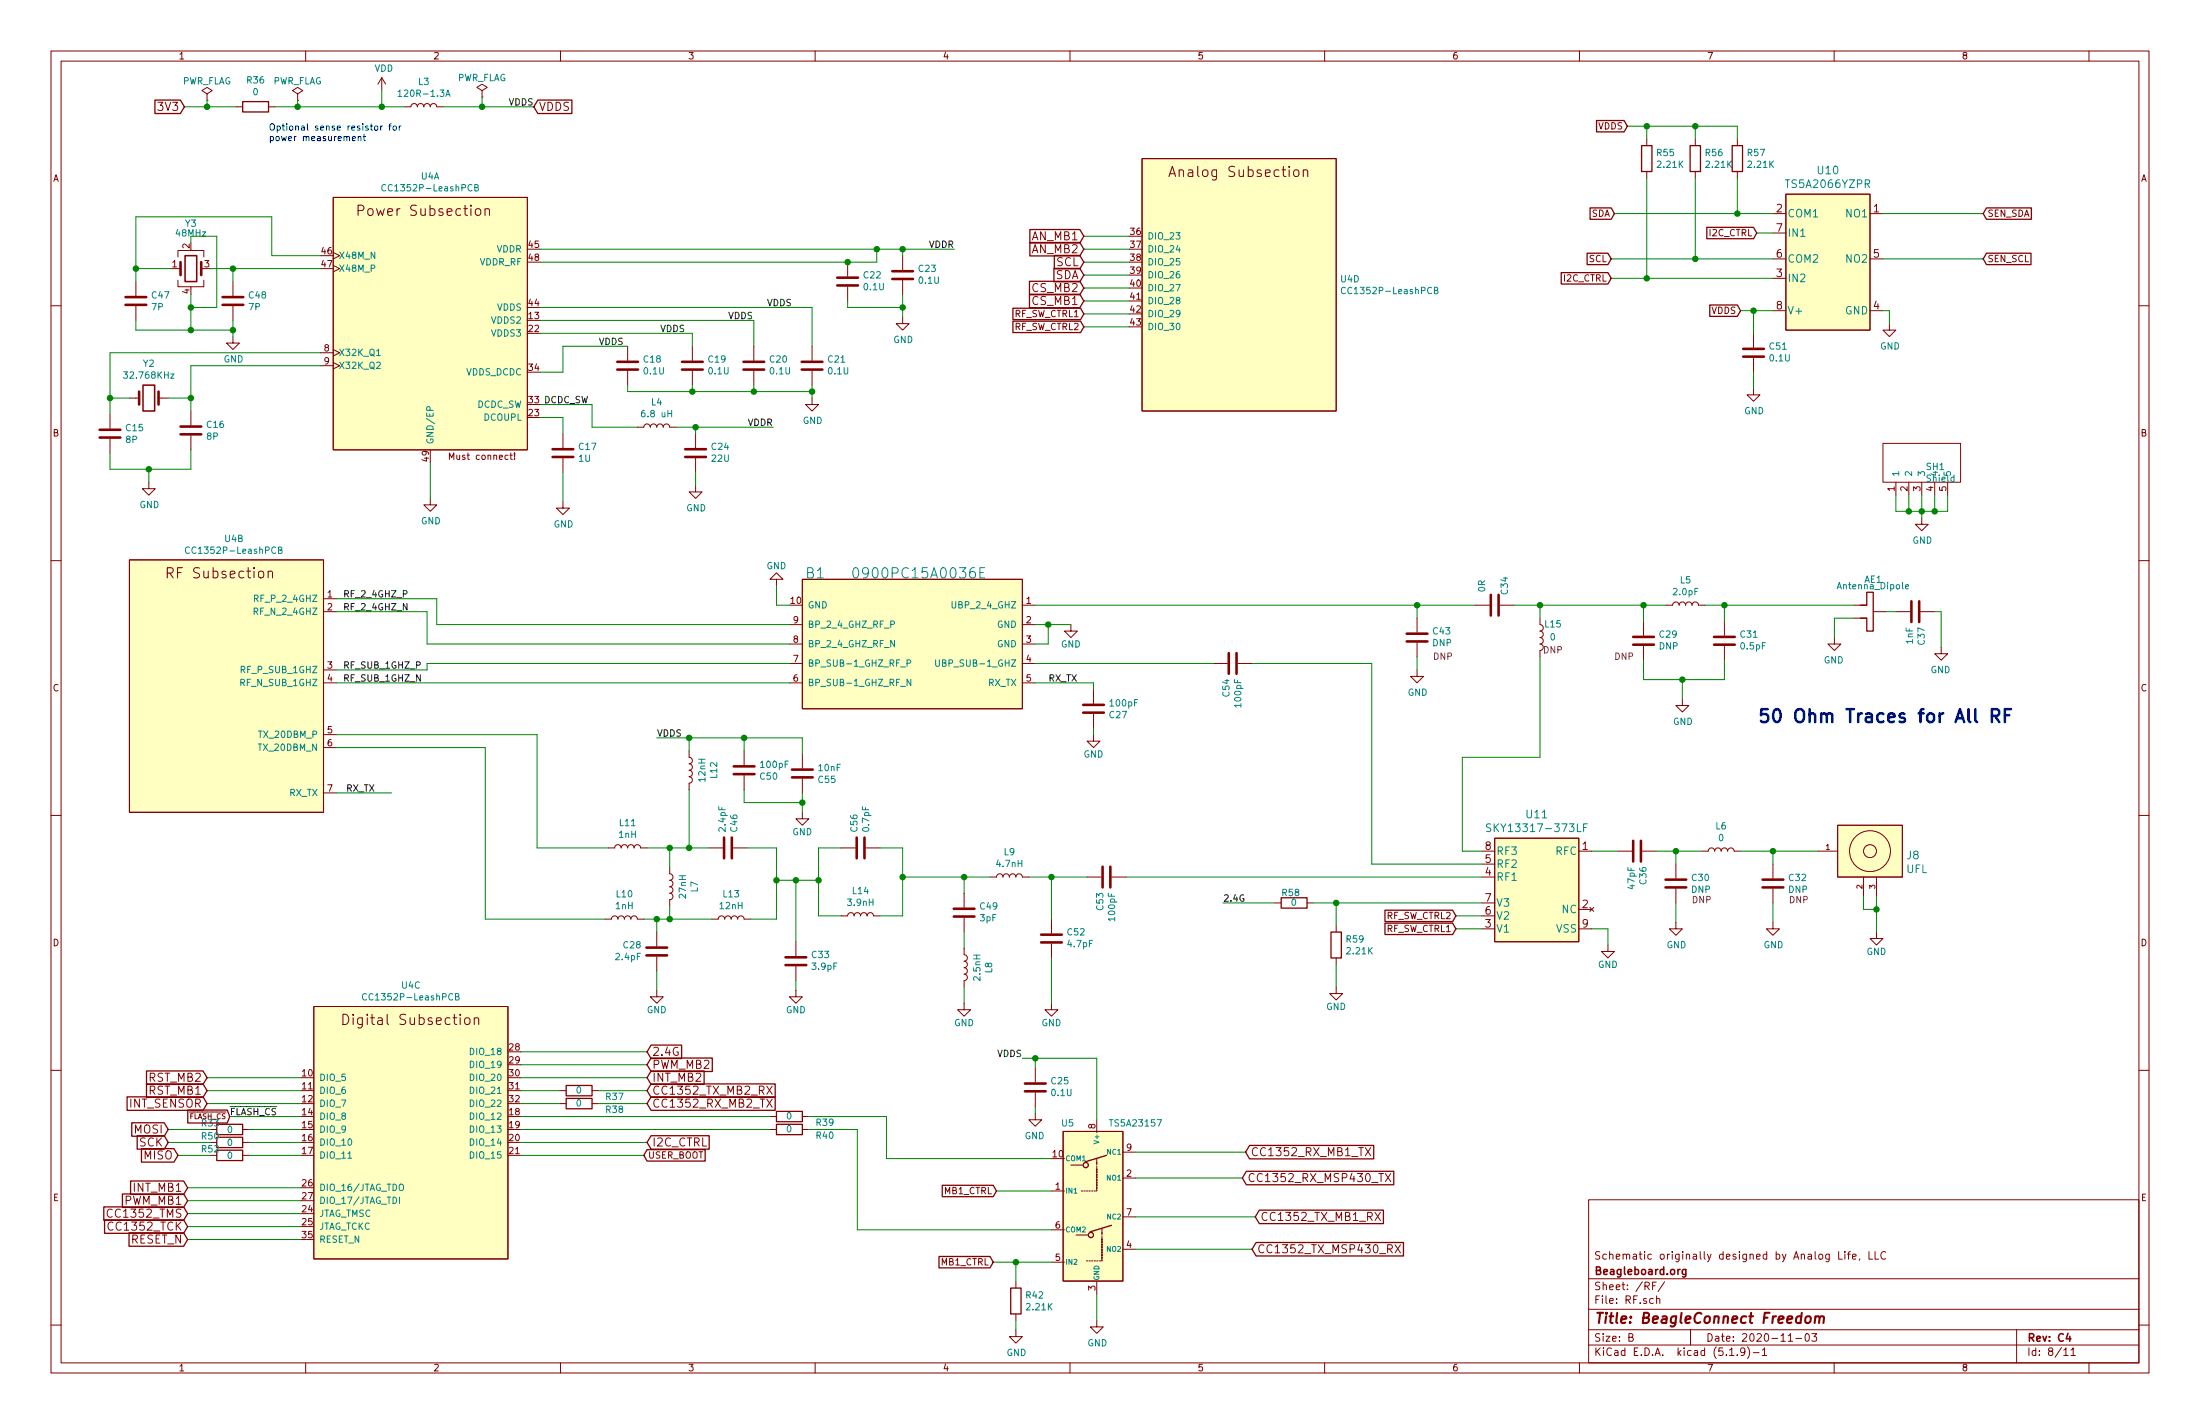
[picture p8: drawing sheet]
<svg xmlns="http://www.w3.org/2000/svg" width="432mm" height="279mm" viewBox="0 0 432 279" stroke-linecap="round" stroke-linejoin="round" font-family="sans-serif">
<g fill="none" stroke="#840000" stroke-width=".2">
<path d="M10 10h411.8v259.4h-411.8zM12 12h407.8v255.4h-407.8zM40.6 18.4l1.1-.6-1.1-.7-1 .7 1 .6v1.3M40.6 19.7h.1M58.4 18.4l1-.6-1-.7-1 .7 1 .6v1.3M58.4 19.7h.1M60 10v2M74.9 15.2l-.7 1.3M74.9 15.2v2.6M74.9 15.2l.8 1.3M94.6 17.8l1-.7-1-.6-1 .6 1 .7v1.3M94.6 19.1h.1"/>
<path d="M110 10v2M160 10v2M210 10v2M260 10v2M310 10v2M360 10v2M410 10v2M46.4 21h1.2M52.7 21h1.3M65.4 38.7h38.1v49.6h-38.1zM79.4 21l1.2-.1a.64 .64 0 0 1 .7-.6 .64 .64 0 0 1 .6 .7v-.1a.64 .64 0 0 1 .7-.6 .64 .64 0 0 1 .6 .7v-.1a.64 .64 0 0 1 .6-.6 .64 .64 0 0 1 .7 .7v-.1a.64 .64 0 0 1 .6-.6 .64 .64 0 0 1 .6 .7h1.3M224.2 31.1h38.1v49.5h-38.1z"/>
<path d="M229.4 34.6l.7-2 .7 2M229.6 34.1h1M254.1 33.4l.2-.1a.49 .49 0 0 1 .6 .4v.6a.54 .54 0 0 1-.5 .4 .54 .54 0 0 1-.5-.4v-.6zM255.8 33.5l.3-.2 .5 .1 .1 1.2M255.8 33.3v1.3M323.2 27.3v1.3M323.2 33.7v1.2M332.7 27.3v1.3M332.7 33.7v1.2M341 27.3v1.3M341 33.7v1.2M350.5 38.1h16.5v26.7h-16.5z"/>
<path d="M10 60h2M26.7 55.2v2.8M34.9 55v1.3h5.1v-1.3M34.9 50.4v-1.3h5.1v1.3M34.9 52.7h.5M39.5 52.7h.5M45.7 55.2v2.8M65.4 49.5l1.3 .7-1.3 .6M65.4 52.1l1.3 .6-1.3 .6M70.3 41.3h.7a.55 .55 0 0 0 .4-.5 .55 .55 0 0 0-.4-.5h-.7v2M95.2 41.1l.1-.1a.49 .49 0 0 1 .8 .2v1.1M95.2 40.9v1.4"/>
<path d="M166.4 51.4v2.8M166.4 56.3v2.8M177.2 50.2v2.8M177.2 55v2.8M348 41.9h2.5M348 54.6h2.5M348 50.8h2.5M348 45.7h2.5M367 41.9h2.6M367 50.8h2.6M419.8 60h2M25.4 78.1h1.9"/>
<path d="M26.7 60.1v2.8M31.1 78.1h1.9M45.7 66v1.3h1.3l-1.3 1.3-1.3-1.3h1.3M45.7 60.1v2.8M62.9 69.2h2.5M62.9 71.8h2.5M65.4 68.6l1.3 .6-1.3 .7M65.4 71.1l1.3 .7-1.3 .6M123.2 67.9v2.8M123.2 72.8v2.8M135.9 67.9v2.8M135.9 72.8v2.8"/>
<path d="M148 67.9v2.8M148 72.8v2.8M159.4 78.1v1.3h1.3l-1.3 1.2-1.3-1.2h1.3M159.4 67.9v2.8M159.4 72.8v2.8M177.2 62.2v1.3h1.2l-1.2 1.3-1.3-1.3h1.3M344.2 76.2v1.3h1.2l-1.2 1.2-1.3-1.2h1.3M344.2 65.4v2.8M344.2 70.2v2.8M348 61h2.5M367 61h2.6M370.8 63.5v1.3h1.3l-1.3 1.2-1.2-1.2h1.2"/>
<path d="M21.6 81.3v2.8M21.6 86.1v2.8M29.2 94.6v1.3h1.3l-1.3 1.3-1.3-1.3h1.3M37.5 80.6v2.8M37.5 85.5v2.8M84.5 97.8v1.3h1.2l-1.2 1.2-1.3-1.2h1.3M100.1 89.3h.5M100.3 88.9v1.1l.3 .1M101 90v.1M101 88.9v.8M110.5 98.4v1.3h1.3l-1.3 1.3-1.3-1.3h1.3M110.5 85.1v2.8"/>
<path d="M110.5 89.9v2.8M125.1 83.8h1.3a.64 .64 0 0 1 .6-.6 .64 .64 0 0 1 .6 .6 .64 .64 0 0 1 .7-.6 .64 .64 0 0 1 .6 .6 .64 .64 0 0 1 .7-.6 .64 .64 0 0 1 .6 .6 .64 .64 0 0 1 .6-.6 .64 .64 0 0 1 .6 .6h1.3M136.5 95.3v1.2h1.3l-1.3 1.3-1.2-1.3h1.2M136.5 85.1v2.8M136.5 89.9v2.8M369.6 87h15.2v7.6h-15.2zM372.1 94.6v2.6M374.6 94.6v2.6M377.2 94.6v2.6M379.7 94.6v2.6M382.3 94.6v2.6M10 110h2"/>
<path d="M25.4 109.9h38.1v49.5h-38.1zM52.6 112.2l.3-.1h.5l.1 1.3M52.6 112.1v1.3M63.5 117.5h2.5M152.4 113.7h1.3l-1.3-1.3-1.3 1.3h1.3v1.2M157.5 113.7h43.2v25.4h-43.2zM200.7 118.7h2.5M289.6 118.7h2.8M294.4 118.7h2.8M327 118.7h1.3a.64 .64 0 0 1 .7-.6 .64 .64 0 0 1 .6 .6 .64 .64 0 0 1 .6-.6 .64 .64 0 0 1 .6 .6 .64 .64 0 0 1 .7-.6 .64 .64 0 0 1 .6 .6 .64 .64 0 0 1 .7-.6 .64 .64 0 0 1 .6 .6h1.2M363.9 118.7h2.5M377.2 101.6v1.3h1.3l-1.3 1.2-1.3-1.2h1.3"/>
<path d="M419.8 110h2M63.5 134h2.5M63.5 120h2.5M63.5 131.4h2.5M154.9 122.6h2.6M154.9 126.4h2.6M154.9 130.2h2.6M154.9 134h2.6M200.7 122.6h2.5M200.7 126.4h2.5M200.7 130.2h2.5M200.7 134h2.5"/>
<path d="M210.2 122.6v1.2h1.3l-1.3 1.3-1.3-1.3h1.3M214.6 135.3v2.7M238.1 130.2h2.8M243 130.2h2.7M278.1 131.4v1.3h1.3l-1.3 1.3-1.2-1.3h1.2M278.1 121.3v2.8M278.1 126.1v2.8M302.3 121.3v1.3a.64 .64 0 0 1 .6 .6 .64 .64 0 0 1-.6 .6 .64 .64 0 0 1 .6 .7 .64 .64 0 0 1-.6 .6 .64 .64 0 0 1 .6 .7 .64 .64 0 0 1-.6 .6 .64 .64 0 0 1 .6 .6 .64 .64 0 0 1-.6 .6v1.3M322.6 121.9v2.8M322.6 126.7v2.8M330.2 137.2v1.2h1.3l-1.3 1.3-1.3-1.3h1.3M338.5 121.9v2.8"/>
<path d="M338.5 126.7v2.8M360 125.1v1.3h-1.2l1.2 1.2 1.3-1.2h-1.3M363.9 121.3h2.5M367.7 120h2.5M372.1 120h2.8M376.9 120h2.8M381 127v1.3h-1.3l1.3 1.2 1.3-1.2h-1.3M10 160h2M63.5 144.1h2.5M63.5 146.7h2.5M63.5 155.6h2.5M135.3 147.3v1.3a.64 .64 0 0 1 .6 .6 .64 .64 0 0 1-.6 .7 .64 .64 0 0 1 .6 .6 .64 .64 0 0 1-.6 .6 .64 .64 0 0 1 .6 .7 .64 .64 0 0 1-.6 .6 .64 .64 0 0 1 .6 .7 .64 .64 0 0 1-.6 .6v1.2"/>
<path d="M146 147.3v2.8M146 152.1v2.8M157.5 159.4v1.3h1.2l-1.2 1.2-1.3-1.2h1.3M157.5 148v2.7M157.5 152.8v2.8M214.6 144.1v1.3h1.3l-1.3 1.3-1.2-1.3h1.2M214.6 140.1v2.8M419.8 160h2M119.4 166.4l1.2-.1a.64 .64 0 0 1 .7-.6 .64 .64 0 0 1 .6 .7v-.1a.64 .64 0 0 1 .7-.6 .64 .64 0 0 1 .6 .7v-.1a.64 .64 0 0 1 .6-.6 .64 .64 0 0 1 .7 .7v-.1a.64 .64 0 0 1 .6-.6 .64 .64 0 0 1 .6 .7h1.3M131.4 170.2l.1 1.3a.64 .64 0 0 1 .6 .6 .64 .64 0 0 1-.7 .6h.1a.64 .64 0 0 1 .6 .7 .64 .64 0 0 1-.7 .6h.1a.64 .64 0 0 1 .6 .6 .64 .64 0 0 1-.7 .7h.1a.64 .64 0 0 1 .6 .6 .64 .64 0 0 1-.7 .6v1.3M139.1 166.4h2.8M143.9 166.4h2.8"/>
<path d="M165.1 179.7h1.3a.64 .64 0 0 1 .6-.6 .64 .64 0 0 1 .6 .6 .64 .64 0 0 1 .7-.6 .64 .64 0 0 1 .6 .6 .64 .64 0 0 1 .7-.6 .64 .64 0 0 1 .6 .6 .64 .64 0 0 1 .6-.6 .64 .64 0 0 1 .6 .6h1.3M165.1 166.4h2.8M169.9 166.4h2.8M189.2 175.3v2.8M194.3 172.1l1.3-.1a.64 .64 0 0 1 .6-.5 .64 .64 0 0 1 .6 .6v-.1a.64 .64 0 0 1 .7-.5 .64 .64 0 0 1 .6 .6v-.1a.64 .64 0 0 1 .7-.5 .64 .64 0 0 1 .6 .6v-.1a.64 .64 0 0 1 .6-.5 .64 .64 0 0 1 .7 .6h1.2M213.4 172.1h2.8M218.2 172.1h2.8M250.2 177.2h1.3M256.5 177.2h1.3M290.8 167h2.6M290.8 179.7h2.6M290.8 177.2h2.6"/>
<path d="M290.8 172.1h2.6M290.8 169.5h2.6M293.4 164.5h16.5v20.3h-16.5zM309.9 167h2.5M309.9 178.4h2.5M312 178.1l.8 .7M312.8 178.1l-.8 .7M317.5 167h2.8M322.3 167h2.8M328.9 169.5v2.8M328.9 174.4v2.8M334 167h1.3a.64 .64 0 0 1 .6-.6 .64 .64 0 0 1 .6 .6 .64 .64 0 0 1 .7-.6 .64 .64 0 0 1 .6 .6 .64 .64 0 0 1 .7-.6 .64 .64 0 0 1 .6 .6 .64 .64 0 0 1 .6-.6 .64 .64 0 0 1 .7 .6h1.2"/>
<path d="M348 169.5v2.8M348 174.4v2.8M356.9 167h3.8M360.7 161.9h12.7v10.2h-12.7zM365.8 172.1v3.8M368.3 172.1v3.8M61.6 197.5h38.1v49.5h-38.1zM67.3 199a1.01 1.01 0 0 1 1.2 1 1.01 1.01 0 0 1-1.2 1zM91.3 199.9l.3-.2a.53 .53 0 0 1 .7 .4v.5a.55 .55 0 0 1-.6 .4 .55 .55 0 0 1-.5-.4zM93.1 199.9l.1-.1a.49 .49 0 0 1 .8 .2v1M93.1 199.7v1.3M118.7 180.3h1.3a.64 .64 0 0 1 .7-.6 .64 .64 0 0 1 .6 .6 .64 .64 0 0 1 .6-.6 .64 .64 0 0 1 .7 .6 .64 .64 0 0 1 .6-.6 .64 .64 0 0 1 .6 .6 .64 .64 0 0 1 .7-.6 .64 .64 0 0 1 .6 .6h1.3"/>
<path d="M128.9 194.3v1.3h1.3l-1.3 1.3-1.3-1.3h1.3M128.9 182.9v2.8M128.9 187.7v2.8M139.7 180.3h1.3a.64 .64 0 0 1 .6-.6 .64 .64 0 0 1 .6 .6 .64 .64 0 0 1 .7-.6 .64 .64 0 0 1 .6 .6 .64 .64 0 0 1 .7-.6 .64 .64 0 0 1 .6 .6 .64 .64 0 0 1 .6-.6 .64 .64 0 0 1 .6 .6h1.3M156.2 194.3v1.3h1.3l-1.3 1.3-1.3-1.3h1.3M156.2 184.8v2.8M156.2 189.6v2.8M189.2 186.1l.1 1.2a.64 .64 0 0 1 .6 .7 .64 .64 0 0 1-.7 .6h.1a.64 .64 0 0 1 .6 .7 .64 .64 0 0 1-.7 .6h.1a.64 .64 0 0 1 .6 .6 .64 .64 0 0 1-.7 .6h.1a.64 .64 0 0 1 .6 .7 .64 .64 0 0 1-.7 .6v1.3M189.2 196.9v1.2h1.3l-1.3 1.3-1.2-1.3h1.2M189.2 180.1v2.8M206.4 196.9v1.2h1.2l-1.2 1.3-1.3-1.3h1.3M206.4 180.3v2.8"/>
<path d="M206.4 185.2v2.8M262.3 193.7v1.2h1.2l-1.2 1.3-1.3-1.3h1.3M262.3 181.6v1.3M262.3 188v1.2M290.8 182.2h2.6M309.9 182.2h2.5M315.6 185.4v1.3h1.3l-1.3 1.3-1.3-1.3h1.3M328.9 181v1.2h1.3l-1.3 1.3-1.2-1.3h1.2M348 181v1.2h1.2l-1.2 1.3-1.3-1.3h1.3M368.3 182.9v1.3h1.3l-1.3 1.2-1.3-1.2h1.3M10 210h2M109.9 216.5h1.2"/>
<path d="M109.9 214h1.2M116.2 216.5h1.3M116.2 214h1.3M150.5 215.6l1.1 1.6M150.5 213.1l1.1 1.6M151.1 219.1h1.3M151.6 215.6l-1.1 1.6M151.6 213.1l-1.1 1.6M157.5 219.1h1.2M203.2 218.4v1.3h-1.3l1.3 1.3 1.3-1.3h-1.3M203.2 209.6v2.7M203.2 214.4v2.8"/>
<path d="M215.3 219.7v2.6M419.8 210h2M22 237.4a.64 .64 0 0 0-.8 0 .64 .64 0 0 0-.2 .8 .6 .6 0 0 0 .3 .6 .6 .6 0 0 0 .7-.1M22.2 239.9a.64 .64 0 0 0-.8 0 .64 .64 0 0 0-.2 .8 .6 .6 0 0 0 .3 .6 .6 .6 0 0 0 .7-.1M47.6 221.6h1.3M47.6 224.2h1.3M47.6 226.7h1.3M151.1 221.6h1.3M157.5 221.6h1.2M206.4 233.7h2.5M208.7 222h11.7v29.4h-11.7zM210.2 228.6h2.3"/>
<path d="M212.2 233.7h.3M212.7 233.7h.3M213.2 233.7h.3M213.7 233.7h.3M214.2 233.7h.3M214.8 233.7h.2M215.3 227.3v1.3M215.3 228.9v.2M215.3 229.4v.2M215.3 229.9v.2M215.3 230.4v.2M215.3 230.9v.2"/>
<path d="M215.3 231.4v.2M215.3 231.9v.3M215.3 232.4v.3M215.3 232.9v.3M215.3 233.4v.3M220.3 231.1h2.6M220.3 238.8h2.6M220.3 226.1h2.6M268 225.2l1 1.6M269 225.2l-1 1.6M269.9 237.9l1 1.6M270.9 237.9l-1 1.6"/>
<path d="M271.9 230.3l1.1 1.6M273 230.3l-1.1 1.6M311.8 235.4h108v32h-108zM10 260h2M199.4 251.5v1.2M199.4 257.8v1.3M206.4 247.7h2.5M206.4 241.3h2.5M211.2 242.3h2.3M213.2 247.4h.3M213.7 247.4h.3M214.2 247.4h.3"/>
<path d="M214.8 247.4h.2M215.3 259.1v1.3h1.2l-1.2 1.2-1.3-1.2h1.3M215.3 251.5v2.5M215.3 247.4h.2M215.8 247.4h.2M216.3 241v1.3M216.3 242.6v.2M216.3 243.1v.2M216.3 243.6v.2M216.3 244.1v.2M216.3 244.6v.3M216.3 245.1v.3"/>
<path d="M216.3 245.6v.3M216.3 246.1v.3M216.3 246.6v.3M216.3 247.1v.3M220.3 245.1h2.6M273.8 244.2l1.1 1.6M274.9 244.2l-1.1 1.6M311.8 256.9h108M311.8 250.9h108M324.4 252.3h.5M325.1 251.6h-.7v1.5M325.1 254.9l.2-.1h.4l.1 1"/>
<path d="M325.1 254.3v1.5M326.7 251.5l-1.3 1.9M360.9 245.6v1.5h.7M362.1 245.6v.1M362.1 246.1v1M362.6 246.1h.6M363.2 245.6l-.4 .2v1.3M363.6 246.6l.7-.2-.1-.2-.4-.1-.2 .2 .1 .7h.5M365 247l-.1 .3M366.8 245.6v1.5h.7M368 245.6v1.5h.7M370.1 245.7a.71 .71 0 0 0-1 .5 .71 .71 0 0 0 .7 .9l.3-.2"/>
<path d="M419.8 260h2M60 267.4v2M110 267.4v2M160 267.4v2M199.4 261v1.3h1.3l-1.3 1.2-1.3-1.2h1.3M210 267.4v2M260 267.4v2M310 267.4v2M311.8 263.9h108M311.8 260.9h108M319.7 262.4l.7-.1 .1-.2-.1-.4h-.7v1.5h.6l.2-.2 .1-.3-.4-.3M331.8 260.9v3"/>
<path d="M339.5 266h.8M341 265.8v.2M342.5 265.1l-.3 .3-.4-.1-.2-.2 .2-.6h.4l.3 .2-.1 .9-.3 .4h-.3M343 264.3a1.71 1.71 0 0 1 0 2.2M344.1 265.4h1.2M345.9 264.9l.4-.4v1.5M345.9 266h.9M351 263.2h.8M352.5 262.6h1.1M354.4 261.8l.4-.1a.94 .94 0 0 1 0 1.5 .82 .82 0 0 1-.4-1.4zM355.6 261.7h1l-.5 .6 .4 .1v.6l-.2 .2-.7-.2M360 267.4v2"/>
<path d="M395.8 260.9v6.5M405.1 264.9l.4-.4v1.5M405.1 266h.8M406.5 264.9l.4-.4v1.5M406.5 266h.8M410 267.4v2"/>
<circle cx="367" cy="167" r="4"/>
<circle cx="367" cy="167" r="1.27"/>
</g>
<path d="M36.3 50.2h2.3v5h-2.3zM28.1 75.6h2.3v5h-2.3zM330.9 249.1l-.1 1.3-.2 .2-.3-.1M330.9 249.1h-.4l-.3 .3 .1 .5 .2 .2 .4-.1M405.9 261.6l-.4 1.1h1M406.2 262.2v1" fill="none" stroke="#840000" stroke-width=".3"/>
<path d="M354.5 258.4l.1-.1a.53 .53 0 0 1 .8 .3l-.2 .8a.51 .51 0 0 1-.5 .2 .51 .51 0 0 1-.4-.4zM356.3 258.4l.3-.1h.5l-.1 1.3M356.3 258.3l-.1 1.3M357.1 258.5a.47 .47 0 0 1 .5-.2 .47 .47 0 0 1 .4 .2l-.1 1.1" fill="none" stroke="#840000" stroke-width=".41"/>
<g fill="#ffffc2" stroke="#ffffc2" stroke-width=".2">
<path d="M65.4 38.7h38.1v49.6h-38.1z"/>
<path d="M208.7 222h11.7v29.4h-11.7z"/>
<path d="M157.5 113.7h43.2v25.4h-43.2z"/>
<path d="M25.4 109.9h38.1v49.5h-38.1z"/>
<path d="M61.6 197.5h38.1v49.5h-38.1z"/>
<path d="M224.2 31.1h38.1v49.5h-38.1z"/>
<path d="M360.7 161.9h12.7v10.2h-12.7z"/>
<path d="M293.4 164.5h16.5v20.3h-16.5z"/>
<path d="M350.5 38.1h16.5v26.7h-16.5z"/>
</g>
<g fill="none" stroke="#008484" stroke-width=".2">
<path d="M78.1 18l.4-.3v1.2M78.1 18.9h.7M87.5 18.9l.4-1.2 .4 1.2M87.6 18.6h.6M75.7 36.3a.56 .56 0 0 0-.7 .1 .56 .56 0 0 0 0 .8l.3 .3 .4-.2M93.2 36.8h.5l.1-.5-.6-.1v1.3h.5l.2-.5-.3-.2M264.1 56.5a.56 .56 0 0 0-.8 .1 .56 .56 0 0 0 0 .7l.4 .3 .4-.1M281.5 57l.6-.1v-.4l-.6-.1v1.2h.5l.2-.4-.3-.2M33.5 73.4h.7l-.7 .8h.7M73.9 71.2l.5-.2 .3 .4-.8 .9h.8M73.9 69.8h.8M84.4 80.5l-.1-.7h-.4l-.2 .7h1.3"/>
<path d="M37.2 107.4a.56 .56 0 0 0-.8 .1 .56 .56 0 0 0 0 .8l.4 .3 .4-.1M54.7 107.9h.5l.1-.5-.6-.1v1.3h.4l.3-.4-.3-.3M167.6 111.6a.48 .48 0 0 1 .5-.2 .48 .48 0 0 1 .3 .4 1.04 1.04 0 0 1-.5 1.6l-.3-.2a1.81 1.81 0 0 1 0-1.6zM192.3 112.3h.7M193.3 111.4h-1v2h1M374 115.1l.6-.1-.1-.2-.3-.1-.2 .2 .1 .6h.4M174.8 122.5h.6l.2-.2-.1-.3-.7-.2v1.3M178 130.1h.6l.2-.2-.1-.3-.7-.1v1.2M178.8 133.3v1.2l-.8-1.2v1.2M183.6 129.5v1l.3 .2h.4l.1-.2v-1M292.6 161.7l-.6-.1-.2 .2v.4l.7 .3 .1 .4-.3 .3-.6-.1M310.8 162.4h.5"/>
<path d="M311.6 161.6h-.8v1.6M71.9 195.1a.56 .56 0 0 0-.7 .1 .56 .56 0 0 0 0 .7l.4 .3 .3-.1M89.4 195.6l.5-.1 .1-.4-.6-.2v1.3h.5l.2-.4-.3-.2M68.3 227.3h.7M78.4 232.5l.2-.2a.47 .47 0 0 1 .6 .5l-.1 .6-.2 .2h-.4a1 1 0 0 1-.1-1.1zM78.4 234.9v1.2"/>
</g>
<g fill="none" stroke="#840000" stroke-width=".25">
<path d="M30.4 19.6h5l.8 1.4-.8 1.3h-5zM47.6 19.9h5.1v2.1h-5.1zM105.6 19.6h6.6v2.7h-6.6l-.8-1.3zM313.4 23.6h5.4l.6 1.2-.6 1.1h-5.4zM322.2 28.6h2v5.1h-2zM331.7 28.6h2.1v5.1h-2.1zM340 28.6h2v5.1h-2zM202.1 57.7h9.8l.8 1.4-.8 1.3h-9.8zM202.1 55.2h9.8l.8 1.3-.8 1.3h-9.8zM202.1 47.6h9.8l.8 1.3-.8 1.3h-9.8zM202.1 45h9.8l.8 1.4-.8 1.3h-9.8zM206.9 52.7h5l.8 1.3-.8 1.3h-5z"/>
<path d="M206.9 50.1h5l.8 1.3-.8 1.4h-5zM306.4 53.5h9.2l.6 1.1-.6 1.1h-9.2zM311.5 49.7h4.1l.6 1.1-.6 1.1h-4.1zM312.1 40.8h4.1l.7 1.1-.7 1.1h-4.1zM335 44.6h9.2l.6 1.1-.6 1.1h-9.2zM335.6 59.8h5.4l.6 1.2-.6 1.1h-5.4zM389.9 49.7h8.7v2.2h-8.7l-.6-1.1zM389.9 40.8h8.8v2.2h-8.8l-.6-1.1zM198.8 60.5h13.3l.6 1.1-.6 1.1h-13.3zM198.8 63h13.3l.6 1.1-.6 1.2h-13.3zM365.1 118.7h1.3v-2.5h1.3v7.6h-1.3v-2.5h-1.3M251.5 176.1h5v2.1h-5z"/>
<path d="M271.8 178.6h13.3l.6 1.1-.6 1.1h-13.3zM261.2 182.9h2.1v5.1h-2.1zM271.8 181.1h13.3l.6 1.1-.6 1.2h-13.3zM24.9 215.2h15l.7 1.3-.7 1.4h-15zM28.8 212.7h11.1l.7 1.3-.7 1.3h-11.1zM28.8 210.1h11.1l.7 1.4-.7 1.3h-11.1zM36.9 217.8h7.7l.5 1.3-.5 1.2h-7.7zM111.1 215.5h5.1v2.1h-5.1zM111.1 213h5.1v2h-5.1zM127.8 205.1h6v2.6h-6l-.8-1.3zM127.8 215.2h24.3v2.7h-24.3l-.8-1.4zM127.8 212.7h24.3v2.6h-24.3l-.8-1.3z"/>
<path d="M127.8 210.1h10.4v2.7h-10.4l-.8-1.3zM127.8 207.6h12v2.6h-12l-.8-1.3zM152.4 218.1h5.1v2h-5.1zM20.4 236.8h15.6l.8 1.3-.8 1.3h-15.6zM20.5 239.3h15.5l.8 1.4-.8 1.3h-15.5zM24 234.3h12l.8 1.3-.8 1.3h-12zM25.6 231.7h10.4l.8 1.3-.8 1.4h-10.4zM25.9 220.3h6.3l.8 1.3-.8 1.3h-6.3zM26.9 222.8h5.3l.8 1.4-.8 1.3h-5.3zM27.8 225.4h6.3l.8 1.3-.8 1.3h-6.3zM42.5 220.6h5.1v2h-5.1zM42.5 223.1h5.1v2.1h-5.1z"/>
<path d="M42.5 225.7h5.1v2h-5.1zM127 225.6h11.4v2.2h-11.4l-.6-1.1zM127.8 222.8h11.4v2.7h-11.4l-.8-1.3zM152.4 220.6h5.1v2h-5.1zM184.9 232.6h10l.7 1.1-.7 1.1h-10zM217.2 226.7l-4.2 1.3M244.6 229.8h29v2.7h-29l-.8-1.4zM245.3 224.7h24.3v2.7h-24.3l-.8-1.3zM247.2 237.4h24.3v2.7h-24.3l-.8-1.3zM25.3 241.9h10.7l.8 1.3-.8 1.3h-10.7zM184.3 246.5h10l.6 1.2-.6 1.1h-10zM198.4 252.7h2v5.1h-2z"/>
<path d="M218.2 240.4l-4.2 1.3M246.5 243.8h29v2.6h-29l-.8-1.3z"/>
<circle cx="213.1" cy="228.6" r=".51"/>
<circle cx="214.1" cy="242.3" r=".51"/>
</g>
<g fill="none" stroke="#840000" stroke-width=".51">
<path d="M24.6 59.8h4.1M24.6 58.3h4.1M35.4 51.4v2.6M39.5 51.4v2.6M43.7 59.8h4.1M43.7 58.3h4.1M164.3 54.5h4.1M164.3 56h4.1M175.1 53.2h4.1M175.1 54.7h4.1M27.3 76.8v2.6M31.1 76.8v2.6"/>
<path d="M121.2 71h4M121.2 72.5h4M133.9 71h4M133.9 72.5h4M145.9 71h4.1M145.9 72.5h4.1M157.4 71h4M157.4 72.5h4M342.1 68.5h4.1M342.1 70h4.1M19.6 85.9h4M19.6 84.3h4"/>
<path d="M35.4 85.2h4.1M35.4 83.7h4.1M108.5 88.1h4M108.5 89.7h4M134.5 88.1h4.1M134.5 89.7h4.1M292.6 116.7v4.1M294.1 116.7v4.1M375.2 118v4M376.7 118v4M212.6 139.8h4.1M212.6 138.3h4.1"/>
<path d="M241.2 128.1v4.1M242.7 128.1v4.1M276.1 124.3h4.1M276.1 125.9h4.1M320.5 125h4.1M320.5 126.5h4.1M336.4 125h4.1M336.4 126.5h4.1M144 151.9h4.1M144 150.4h4.1M155.4 152.5h4.1M155.4 151h4.1"/>
<path d="M142.1 164.3v4.1M143.6 164.3v4.1M168.1 164.3v4.1M169.7 164.3v4.1M187.2 178.3h4.1M187.2 179.8h4.1M216.4 170.1v4M217.9 170.1v4M320.5 165v4M322.1 165v4M326.9 174.1h4.1M326.9 172.6h4.1"/>
<path d="M345.9 174.1h4.1M345.9 172.6h4.1M126.9 185.9h4M126.9 187.5h4M154.2 187.8h4M154.2 189.4h4M204.3 183.4h4.1M204.3 184.9h4.1M201.2 212.6h4M201.2 214.1h4"/>
</g>
<g fill="none" stroke="#008400" stroke-width=".2">
<path d="M40.6 19.7v1.3M58.4 19.7v1.3M74.9 17.8v3.2M94.6 19.1v1.9M36.2 21h10.2M54 21h25.4M87 21h17.8M319.4 24.8h21.6v2.5M323.2 24.8v2.5M323.2 34.9v19.7M332.7 24.8v2.5M332.7 34.9v15.9"/>
<path d="M341 34.9v7M26.7 52.7h7M37.5 47.6v-1.2h5v13.9h-5M37.5 57.8v7M41.3 52.7h21.6M45.7 52.7v2.5M62.9 50.2h-9.6v-7.7h-26.6v12.7M106 48.9h81.3M166.4 59.1v1.2h10.8M172.1 48.9v2.5h-66.1M177.2 48.9v1.3M177.2 57.8v4.4"/>
<path d="M212.7 48.9h8.9M212.7 51.4h8.9M212.7 46.4h8.9M212.7 59.1h8.9M212.7 56.5h8.9M212.7 54h8.9M316.2 50.8h31.8M316.2 54.6h31.8M316.9 41.9h31.1M344.8 45.7h3.2M369.6 50.8h19.7M369.6 41.9h19.7"/>
<path d="M21.6 78.1h3.8M26.7 62.9v1.9h19M33 78.1h4.5M45.7 62.9v3.1M62.9 71.8h-25.4v8.8M62.9 69.2h-41.3v12.1M106 79.4h10.2v4.4h8.9M106 60.3h53.4v7.6M106 62.9h42v5M106 65.4h29.9v2.5M123.2 67.9h-12.7v5.1h-4.5M123.2 75.6v1.2h36.2"/>
<path d="M135.9 75.6v1.2M148 75.6v1.2M159.4 75.6v2.5M212.7 64.1h8.9M212.7 61.6h8.9M341.6 61h6.4M344.2 61v4.4M344.2 73v3.2M369.6 61h1.2v2.5M29.2 92.1v2.5M37.5 88.3v3.8h-15.9v-3.2M84.5 90.8v7"/>
<path d="M106 81.9h4.5v3.2M110.5 92.7v5.7M132.7 83.8h19.1M136.5 83.8v1.3M136.5 92.7v2.6M372.1 97.2v3.1h10.2v-3.1M374.6 97.2v3.1M377.2 97.2v4.4M379.7 97.2v3.1M66 117.5h19.7v5.1h69.2M152.4 114.9v3.8h2.5M203.2 118.7h86.4"/>
<path d="M278.1 118.7v2.6M297.2 118.7h29.8M302.3 118.7v2.6M322.6 118.7v3.2M334.6 118.7h29.3M338.5 118.7v3.2M66 134h88.9M66 120h17.8v6.4h71.1M154.9 130.2h-71.1v1.2h-17.8M203.2 134h11.4v1.3M203.2 130.2h34.9M203.2 122.6h7"/>
<path d="M205.7 122.6v3.8h-2.5M245.7 130.2h23.5v39.3h21.6M278.1 128.9v2.5M302.3 128.9v19.7h-15.3v18.4h3.8M322.6 129.5v3.9h15.9v-3.9M330.2 133.4v3.8M363.9 121.3h-3.9v3.8M370.2 120h1.9M379.7 120h1.3v7M66 155.6h10.8M66 146.7h29.2v33.6h23.5M66 144.1h39.4v22.3h14"/>
<path d="M128.9 144.8h28.6v3.2M135.3 144.8v2.5M135.3 154.9v11.5M146 154.9v2.6h11.5M146 144.8v2.5M157.5 155.6v3.8M214.6 142.9v1.2M127 166.4h12.1M131.4 166.4v3.8M131.4 177.8v2.5M146.7 166.4h5.7v13.9h-5.1M152.4 172.7h8.3"/>
<path d="M156.2 172.7v12.1M165.1 166.4h-4.4v13.3h4.4M172.7 166.4h4.5v13.3h-4.5M177.2 172.1h17.1M189.2 172.1v3.2M201.9 172.1h11.5M206.4 172.1v8.2M221 172.1h69.8M240 177.2h10.2M257.8 177.2h33M262.3 177.2v4.4M285.7 179.7h5.1"/>
<path d="M312.4 167h5.1M325.1 167h8.9M328.9 167v2.5M328.9 177.2v3.8M341.6 167h15.3M348 167v2.5M348 177.2v3.8M365.8 175.9v2.5h2.5M368.3 175.9v7M126.4 180.3h13.3M128.9 180.3v2.6M128.9 190.5v3.8"/>
<path d="M156.2 192.4v1.9M189.2 182.9v3.2M189.2 193.7v3.2M206.4 188v8.9M262.3 189.2v4.5M285.7 182.2h5.1M312.4 182.2h3.2v3.2M40.6 214h18.5M40.6 216.5h18.5M40.6 211.5h18.5M45.1 219.1h14M102.2 214h7.7"/>
<path d="M102.2 216.5h7.7M102.2 206.4h24.8M102.2 208.9h24.8M102.2 211.5h24.8M102.2 219.1h48.9M117.5 214h9.5M117.5 216.5h9.5M158.7 219.1h15.3v8.2h32.4M200.7 207.6h14.6v12.1M203.2 207.6v2M203.2 217.2v1.2M33 224.2h8.3"/>
<path d="M33 221.6h8.3M34.9 226.7h6.4M36.8 233h22.3M36.8 235.6h22.3M36.8 238.1h22.3M48.9 226.7h10.2M48.9 224.2h10.2M48.9 221.6h10.2M102.2 226.7h24.2M102.2 224.2h24.8M102.2 221.6h48.9M158.7 221.6h9.6v19.7h38.1"/>
<path d="M195.6 233.7h10.8M222.9 226.1h21.6M222.9 238.8h23.5M222.9 231.1h20.9M36.8 240.7h22.3M36.8 243.2h22.3M194.9 247.7h11.5M199.4 247.7v3.8M199.4 259.1v1.9M215.3 254v5.1M222.9 245.1h22.8"/>
</g>
<g fill="none" stroke="#0000c2" stroke-width=".2">
<path d="M69.2 27.2l.6-.1-.1-.3h-.4l-.1 .1v.7h.5M70.3 26.9l.5-.1v.8M70.3 26.8v.8M71.3 26.8h.5M71.5 26.3v1.1l.3 .2M73.6 24.8h.5v.7l-.3 .1-.3-.3zM74.7 24.7v.9M75.1 24.7l-.4 .2M76.3 24.7h.5M76.8 24.3l-.3 .2v1.1M77.3 24.8l.3-.1 .2 .2v.4l-.2 .3-.5-.3zM78.4 24.7v.9"/>
<path d="M78.7 24.7l-.3 .2"/>
</g>
<path d="M394.7 139.1h-1.2v2.6M391 140.5h.9a.68 .68 0 0 0 .5-.7 .68 .68 0 0 0-.5-.7h-.9v2.6M391.6 140.5l.8 1.2M393.5 140.3h.9" fill="none" stroke="#0000c2" stroke-width=".51"/>
<g fill="#008400" stroke="#008400" stroke-width=".25">
<circle cx="199.4" cy="247.7" r=".51"/>
<circle cx="45.7" cy="52.7" r=".51"/>
<circle cx="322.6" cy="118.7" r=".51"/>
<circle cx="37.5" cy="60.3" r=".51"/>
<circle cx="37.5" cy="78.1" r=".51"/>
<circle cx="368.3" cy="178.4" r=".51"/>
<circle cx="21.6" cy="78.1" r=".51"/>
<circle cx="29.2" cy="92.1" r=".51"/>
<circle cx="172.1" cy="48.9" r=".51"/>
<circle cx="379.7" cy="100.3" r=".51"/>
<circle cx="374.6" cy="100.3" r=".51"/>
<circle cx="377.2" cy="100.3" r=".51"/>
<circle cx="45.7" cy="64.8" r=".51"/>
<circle cx="37.5" cy="64.8" r=".51"/>
<circle cx="26.7" cy="52.7" r=".51"/>
<circle cx="338.5" cy="118.7" r=".51"/>
<circle cx="302.3" cy="118.7" r=".51"/>
<circle cx="40.6" cy="21" r=".51"/>
<circle cx="177.2" cy="172.1" r=".51"/>
<circle cx="156.2" cy="172.7" r=".51"/>
<circle cx="160.7" cy="172.7" r=".51"/>
<circle cx="152.4" cy="172.7" r=".51"/>
<circle cx="131.4" cy="180.3" r=".51"/>
<circle cx="131.4" cy="166.4" r=".51"/>
<circle cx="128.9" cy="180.3" r=".51"/>
<circle cx="348" cy="167" r=".51"/>
<circle cx="328.9" cy="167" r=".51"/>
<circle cx="344.2" cy="61" r=".51"/>
<circle cx="58.4" cy="21" r=".51"/>
<circle cx="323.2" cy="54.6" r=".51"/>
<circle cx="323.2" cy="24.8" r=".51"/>
<circle cx="94.6" cy="21" r=".51"/>
<circle cx="341" cy="41.9" r=".51"/>
<circle cx="332.7" cy="24.8" r=".51"/>
<circle cx="332.7" cy="50.8" r=".51"/>
<circle cx="136.5" cy="83.8" r=".51"/>
<circle cx="135.9" cy="76.8" r=".51"/>
<circle cx="135.3" cy="144.8" r=".51"/>
<circle cx="157.5" cy="157.5" r=".51"/>
<circle cx="330.2" cy="133.4" r=".51"/>
<circle cx="166.4" cy="51.4" r=".51"/>
<circle cx="74.9" cy="21" r=".51"/>
<circle cx="177.2" cy="60.3" r=".51"/>
<circle cx="135.3" cy="166.4" r=".51"/>
<circle cx="146.1" cy="144.8" r=".51"/>
<circle cx="278.1" cy="118.7" r=".51"/>
<circle cx="189.2" cy="172.1" r=".51"/>
<circle cx="206.4" cy="172.1" r=".51"/>
<circle cx="203.2" cy="207.6" r=".51"/>
<circle cx="177.2" cy="48.9" r=".51"/>
<circle cx="159.4" cy="76.8" r=".51"/>
<circle cx="262.3" cy="177.2" r=".51"/>
<circle cx="205.7" cy="122.6" r=".51"/>
<circle cx="148" cy="76.8" r=".51"/>
</g>
<text font-size="3.5" fill="#0000c2" x="344.8" y="141.8">50 Ohm Traces for All RF</text>
<g font-size="2.8" fill="#840000">
<text x="230.6" y="34.7">Analog Subsection</text>
<text x="71.1" y="42.4">Power Subsection</text>
<text x="33.4" y="113.5">RF Subsection</text>
<text x="68.5" y="201.1">Digital Subsection</text>
<text x="312.8" y="259.7">Title: BeagleConnect Freedom</text>
</g>
<g font-size="2.8" fill="#008484">
<text x="158.2" y="113.5">B1</text>
<text x="168.7" y="113.5">0900PC15A0036E</text>
</g>
<g font-size="2.2" fill="#840000">
<text x="31.3" y="21.7">3V3</text>
<text x="105.7" y="21.7">VDDS</text>
<text x="202.6" y="47.1">AN_MB1</text>
<text x="202.6" y="49.7">AN_MB2</text>
<text x="207.3" y="52.2">SCL</text>
<text x="202.7" y="59.8">CS_MB1</text>
<text x="202.7" y="57.3">CS_MB2</text>
<text x="207.1" y="54.8">SDA</text>
<text x="127.9" y="207.2">2.4G</text>
<text x="127.9" y="209.7">PWM_MB2</text>
<text x="29.3" y="214.8">RST_MB1</text>
<text x="29.3" y="212.2">RST_MB2</text>
<text x="127.9" y="214.8">CC1352_TX_MB2_RX</text>
<text x="127.9" y="212.2">INT_MB2</text>
<text x="25.5" y="217.3">INT_SENSOR</text>
<text x="127.9" y="217.3">CC1352_RX_MB2_TX</text>
<text x="26.4" y="222.4">MOSI</text>
<text x="27.4" y="224.9">SCK</text>
<text x="28.3" y="227.5">MISO</text>
<text x="127.9" y="224.9">I2C_CTRL</text>
<text x="245.4" y="226.8">CC1352_RX_MB1_TX</text>
<text x="26.4" y="233.8">INT_MB1</text>
<text x="244.8" y="231.9">CC1352_RX_MSP430_TX</text>
<text x="21.8" y="238.9">CC1352_TMS</text>
<text x="24.5" y="236.4">PWM_MB1</text>
<text x="247.3" y="239.5">CC1352_TX_MB1_RX</text>
<text x="21.9" y="241.5">CC1352_TCK</text>
<text x="25.6" y="244">RESET_N</text>
<text x="246.7" y="245.9">CC1352_TX_MSP430_RX</text>
</g>
<g font-size="2.1" fill="#008484">
<text x="356.8" y="34.2">U10</text>
<text x="350.9" y="36.9">TS5A2066YZPR</text>
<text x="350.8" y="42.6">COM1</text>
<text x="350.8" y="46.5">IN1</text>
<text x="362.5" y="42.6">NO1</text>
<text x="350.8" y="51.5">COM2</text>
<text x="362.5" y="51.5">NO2</text>
<text x="350.8" y="55.3">IN2</text>
<text x="350.8" y="61.7">V+</text>
<text x="362.1" y="61.7">GND</text>
<text x="299.7" y="160.6">U11</text>
<text x="293.1" y="163.2">SKY13317-373LF</text>
<text x="293.6" y="167.7">RF3</text>
<text x="305.3" y="167.7">RFC</text>
<text x="293.6" y="172.8">RF1</text>
<text x="293.6" y="170.3">RF2</text>
<text x="374.2" y="171.3">UFL</text>
<text x="374.3" y="168.6">J8</text>
<text x="293.6" y="177.9">V3</text>
<text x="306.6" y="179.2">NC</text>
<text x="293.6" y="183">V1</text>
<text x="293.6" y="180.4">V2</text>
<text x="305.5" y="183">VSS</text>
</g>
<g font-size="2.1" fill="#840000">
<text x="348.7" y="41.7">2</text>
<text x="367.7" y="41.7">1</text>
<text x="348.7" y="45.5">7</text>
<text x="348.7" y="50.5">6</text>
<text x="367.7" y="50.5">5</text>
<text x="348.7" y="54.4">3</text>
<text x="348.7" y="60.7">8</text>
<text x="367.7" y="60.7">4</text>
<text x="291.5" y="166.8">8</text>
<text x="310.6" y="166.8">1</text>
<text x="291.5" y="171.8">4</text>
<text x="291.5" y="169.3">5</text>
<text x="291.5" y="179.5">6</text>
<text x="291.5" y="176.9">7</text>
<text x="310.6" y="178.2">2</text>
<text x="291.5" y="182">3</text>
<text x="310.6" y="182">9</text>
<text x="312.8" y="250.1">Beagleboard.org</text>
<text x="312.8" y="247.1">Schematic originally designed by Analog Life, LLC</text>
<text x="312.8" y="255.8">File: RF.sch</text>
<text x="312.8" y="253.1">Sheet: /RF/</text>
<text x="312.8" y="263.2">Size: B</text>
<text x="334.8" y="263.2">Date: 2020-11-03</text>
<text x="397.8" y="263.2">Rev: C4</text>
<text x="312.8" y="266">KiCad E.D.A. kicad (5.1.9)-1</text>
<text x="397.8" y="266">Id: 8/11</text>
</g>
<g font-size="1.8" fill="#840000">
<text x="35" y="11.6">1</text>
<text x="85" y="11.6">2</text>
<text x="135" y="11.6">3</text>
<text x="185" y="11.6">4</text>
<text x="235" y="11.6">5</text>
<text x="285" y="11.6">6</text>
<text x="335" y="11.6">7</text>
<text x="385" y="11.6">8</text>
<text x="313.7" y="25.4">VDDS</text>
<text x="10.4" y="35.6">A</text>
<text x="420.2" y="35.6">A</text>
<text x="221.9" y="46.1">36</text>
<text x="312.3" y="42.5">SDA</text>
<text x="335.6" y="46.4">I2C_CTRL</text>
<text x="390" y="42.5">SEN_SDA</text>
<text x="33.8" y="52.5">1</text>
<text x="37.2" y="48.7" transform="rotate(-90 37.2 48.7)">2</text>
<text x="40.2" y="52.5">3</text>
<text x="63.2" y="49.9">46</text>
<text x="63.2" y="52.5">47</text>
<text x="103.8" y="48.6">45</text>
<text x="103.8" y="51.2">48</text>
<text x="221.9" y="48.6">37</text>
<text x="221.9" y="51.2">38</text>
<text x="221.9" y="53.7">39</text>
<text x="311.9" y="51.4">SCL</text>
<text x="390" y="51.4">SEN_SCL</text>
<text x="37.2" y="57.6" transform="rotate(-90 37.2 57.6)">4</text>
<text x="221.9" y="56.3">40</text>
<text x="221.9" y="58.8">41</text>
<text x="307" y="55.2">I2C_CTRL</text>
<text x="103.8" y="62.6">13</text>
<text x="103.8" y="65.2">22</text>
<text x="103.8" y="60.1">44</text>
<text x="199.1" y="62.2">RF_SW_CTRL1</text>
<text x="199.1" y="64.8">RF_SW_CTRL2</text>
<text x="221.9" y="61.3">42</text>
<text x="221.9" y="63.9">43</text>
<text x="335.9" y="61.6">VDDS</text>
<text x="63.7" y="69">8</text>
<text x="63.7" y="71.5">9</text>
<text x="103.8" y="72.8">34</text>
<text x="103.8" y="81.7">23</text>
<text x="10.4" y="85.6">B</text>
<text x="420.2" y="85.6">B</text>
<text x="84.2" y="90.5" transform="rotate(-90 84.2 90.5)">49</text>
<text x="88.6" y="90.2">Must connect!</text>
<text x="371.9" y="96.4" transform="rotate(-90 371.9 96.4)">1</text>
<text x="374.4" y="96.4" transform="rotate(-90 374.4 96.4)">2</text>
<text x="376.9" y="96.4" transform="rotate(-90 376.9 96.4)">3</text>
<text x="379.5" y="96.4" transform="rotate(-90 379.5 96.4)">4</text>
<text x="382" y="96.4" transform="rotate(-90 382 96.4)">5</text>
<text x="64.3" y="117.2">1</text>
<text x="64.3" y="119.8">2</text>
<text x="155.2" y="118.5">10</text>
<text x="201.4" y="118.5">1</text>
<text x="155.7" y="122.3">9</text>
<text x="201.4" y="122.3">2</text>
<text x="64.3" y="131.2">3</text>
<text x="155.7" y="129.9">7</text>
<text x="155.7" y="126.1">8</text>
<text x="201.4" y="126.1">3</text>
<text x="201.4" y="129.9">4</text>
<text x="10.4" y="135.6">C</text>
<text x="64.3" y="133.7">4</text>
<text x="155.7" y="133.7">6</text>
<text x="201.4" y="133.7">5</text>
<text x="420.2" y="135.6">C</text>
<text x="64.3" y="143.9">5</text>
<text x="64.3" y="146.4">6</text>
<text x="64.3" y="155.3">7</text>
<text x="10.4" y="185.6">D</text>
<text x="272.1" y="182.9">RF_SW_CTRL1</text>
<text x="272.1" y="180.3">RF_SW_CTRL2</text>
<text x="420.2" y="185.6">D</text>
<text x="100" y="206.1">28</text>
<text x="100" y="208.7">29</text>
<text x="59.4" y="211.2">10</text>
<text x="59.4" y="213.7">11</text>
<text x="100" y="211.2">30</text>
<text x="100" y="213.7">31</text>
<text x="39.6" y="221">R33</text>
<text x="59.4" y="216.3">12</text>
<text x="59.4" y="218.8">14</text>
<text x="59.4" y="221.4">15</text>
<text x="100" y="218.8">18</text>
<text x="100" y="221.4">19</text>
<text x="100" y="216.3">32</text>
<text x="215" y="221.5" transform="rotate(-90 215 221.5)">8</text>
<text x="59.4" y="223.9">16</text>
<text x="59.4" y="226.4">17</text>
<text x="100" y="223.9">20</text>
<text x="100" y="226.4">21</text>
<text x="127.2" y="227.3">USER_BOOT</text>
<text x="206.7" y="227.1">10</text>
<text x="221.1" y="225.8">9</text>
<text x="59.4" y="232.8">26</text>
<text x="207.2" y="233.4">1</text>
<text x="221.1" y="230.9">2</text>
<text x="10.4" y="235.6">E</text>
<text x="59.4" y="237.9">24</text>
<text x="59.4" y="235.3">27</text>
<text x="185.4" y="234.3">MB1_CTRL</text>
<text x="221.1" y="238.5">7</text>
<text x="420.2" y="235.6">E</text>
<text x="59.4" y="240.4">25</text>
<text x="59.4" y="243">35</text>
<text x="207.2" y="241">6</text>
<text x="221.1" y="244.9">4</text>
<text x="184.7" y="248.3">MB1_CTRL</text>
<text x="207.2" y="247.4">5</text>
<text x="215" y="253.2" transform="rotate(-90 215 253.2)">3</text>
<text x="35" y="269">1</text>
<text x="85" y="269">2</text>
<text x="135" y="269">3</text>
<text x="185" y="269">4</text>
<text x="235" y="269">5</text>
<text x="285" y="269">6</text>
<text x="335" y="269">7</text>
<text x="385" y="269">8</text>
</g>
<g font-size="1.8" fill="#008484">
<text x="35.7" y="16.6">PWR_FLAG</text>
<text x="48.5" y="16.4">R36</text>
<text x="53.5" y="16.6">PWR_FLAG</text>
<text x="73.5" y="14.1">VDD</text>
<text x="82.2" y="16.7">L3</text>
<text x="89.7" y="15.9">PWR_FLAG</text>
<text x="49.7" y="18.7">0</text>
<text x="78.9" y="19">120R-1.3A</text>
<text x="82.7" y="35.2">U4A</text>
<text x="325.3" y="30.6">R55</text>
<text x="325.5" y="32.9">2.21K</text>
<text x="334.8" y="30.6">R56</text>
<text x="335" y="32.9">2.21K</text>
<text x="343.1" y="30.6">R57</text>
<text x="343.2" y="32.9">2.21K</text>
<text x="75.9" y="37.5">CC1352P-LeashPCB</text>
<text x="34.7" y="46.4">48MHz</text>
<text x="36.4" y="44.5">Y3</text>
<text x="225.2" y="47">DIO_23</text>
<text x="66.4" y="50.8">X48M_N</text>
<text x="66.4" y="53.3">X48M_P</text>
<text x="94.1" y="52.1">VDDR_RF</text>
<text x="97.5" y="49.5">VDDR</text>
<text x="180.4" y="53.4">C23</text>
<text x="225.2" y="49.5">DIO_24</text>
<text x="225.2" y="52.1">DIO_25</text>
<text x="29.9" y="58.6">C47</text>
<text x="48.9" y="58.6">C48</text>
<text x="169.6" y="54.6">C22</text>
<text x="169.7" y="56.9">0.1U</text>
<text x="180.5" y="55.7">0.1U</text>
<text x="225.2" y="54.6">DIO_26</text>
<text x="225.2" y="57.2">DIO_27</text>
<text x="225.2" y="59.7">DIO_28</text>
<text x="263.2" y="55.4">U4D</text>
<text x="264.2" y="57.7">CC1352P-LeashPCB</text>
<text x="29.8" y="60.9">7P</text>
<text x="48.9" y="60.9">7P</text>
<text x="96.6" y="63.5">VDDS2</text>
<text x="97.6" y="61">VDDS</text>
<text x="225.2" y="62.2">DIO_29</text>
<text x="225.2" y="64.8">DIO_30</text>
<text x="28.1" y="72">Y2</text>
<text x="43.9" y="71.1">GND</text>
<text x="66.4" y="69.8">X32K_Q1</text>
<text x="96.6" y="66">VDDS3</text>
<text x="126.4" y="71.1">C18</text>
<text x="139.1" y="71.1">C19</text>
<text x="151.2" y="71.1">C20</text>
<text x="162.6" y="71.1">C21</text>
<text x="175.3" y="67.3">GND</text>
<text x="347.4" y="68.6">C51</text>
<text x="347.5" y="70.9">0.1U</text>
<text x="369" y="68.6">GND</text>
<text x="24.8" y="74.3">32.768KHz</text>
<text x="66.4" y="72.4">X32K_Q2</text>
<text x="91.5" y="73.7">VDDS_DCDC</text>
<text x="126.5" y="73.5">0.1U</text>
<text x="139.2" y="73.5">0.1U</text>
<text x="151.3" y="73.5">0.1U</text>
<text x="162.7" y="73.5">0.1U</text>
<text x="40.7" y="84">C16</text>
<text x="93.5" y="80">DCDC_SW</text>
<text x="95" y="82.5">DCOUPL</text>
<text x="126.3" y="81.9">6.8 uH</text>
<text x="127.9" y="79.6">L4</text>
<text x="157.6" y="83.2">GND</text>
<text x="342.3" y="81.3">GND</text>
<text x="24.8" y="86.9">8P</text>
<text x="24.8" y="84.6">C15</text>
<text x="40.6" y="86.3">8P</text>
<text x="85.1" y="87.2" transform="rotate(-90 85.1 87.2)">GND/EP</text>
<text x="113.7" y="88.3">C17</text>
<text x="139.7" y="88.3">C24</text>
<text x="113.6" y="90.6">1U</text>
<text x="139.8" y="90.6">22U</text>
<text x="372.7" y="93.6" transform="rotate(-90 372.7 93.6)">1</text>
<text x="375.3" y="93.6" transform="rotate(-90 375.3 93.6)">2</text>
<text x="377.8" y="93.6" transform="rotate(-90 377.8 93.6)">3</text>
<text x="378.2" y="92.2">SH1</text>
<text x="378.3" y="94.5">Shield</text>
<text x="380.4" y="93.6" transform="rotate(-90 380.4 93.6)">4</text>
<text x="382.9" y="93.6" transform="rotate(-90 382.9 93.6)">5</text>
<text x="27.4" y="99.7">GND</text>
<text x="134.7" y="100.3">GND</text>
<text x="44.2" y="106.3">U4B</text>
<text x="82.6" y="102.9">GND</text>
<text x="108.7" y="103.5">GND</text>
<text x="375.4" y="106.7">GND</text>
<text x="37.4" y="108.7">CC1352P-LeashPCB</text>
<text x="150.4" y="111.7">GND</text>
<text x="50.3" y="118.1">RF_P_2_4GHZ</text>
<text x="158.5" y="119.4">GND</text>
<text x="187.2" y="119.4">UBP_2_4_GHZ</text>
<text x="291.5" y="116.1" transform="rotate(-90 291.5 116.1)">0R</text>
<text x="296" y="116.6" transform="rotate(-90 296 116.6)">C34</text>
<text x="328.5" y="116.8">2.0pF</text>
<text x="329.8" y="114.5">L5</text>
<text x="360.9" y="115.6">Antenna_Dipole</text>
<text x="366" y="114.4">AE1</text>
<text x="50.2" y="120.7">RF_N_2_4GHZ</text>
<text x="158.5" y="123.2">BP_2_4_GHZ_RF_P</text>
<text x="195.7" y="123.2">GND</text>
<text x="281.3" y="124.5">C43</text>
<text x="303.3" y="123.1">L15</text>
<text x="304.3" y="125.7">0</text>
<text x="325.8" y="125.1">C29</text>
<text x="341.7" y="125.1">C31</text>
<text x="158.5" y="130.8">BP_SUB-1_GHZ_RF_P</text>
<text x="158.5" y="127">BP_2_4_GHZ_RF_N</text>
<text x="184.9" y="130.8">UBP_SUB-1_GHZ</text>
<text x="195.7" y="127">GND</text>
<text x="208.2" y="127.1">GND</text>
<text x="281.2" y="126.8">DNP</text>
<text x="325.7" y="127.4">DNP</text>
<text x="341.8" y="127.4">0.5pF</text>
<text x="358" y="130.2">GND</text>
<text x="375.5" y="126.3" transform="rotate(-90 375.5 126.3)">1nF</text>
<text x="377.8" y="126.5" transform="rotate(-90 377.8 126.5)">C37</text>
<text x="47.4" y="134.6">RF_N_SUB_1GHZ</text>
<text x="47.5" y="132.1">RF_P_SUB_1GHZ</text>
<text x="158.5" y="134.6">BP_SUB-1_GHZ_RF_N</text>
<text x="194" y="134.6">RX_TX</text>
<text x="241.3" y="136.6" transform="rotate(-90 241.3 136.6)">C54</text>
<text x="276.3" y="136.5">GND</text>
<text x="378.9" y="132.1">GND</text>
<text x="217.8" y="140.9">C27</text>
<text x="218" y="138.6">100pF</text>
<text x="243.6" y="138.6" transform="rotate(-90 243.6 138.6)">100pF</text>
<text x="328.4" y="142.2">GND</text>
<text x="51" y="147.3">TX_20DBM_N</text>
<text x="51.1" y="144.8">TX_20DBM_P</text>
<text x="212.7" y="148.6">GND</text>
<text x="138.5" y="153.3" transform="rotate(-90 138.5 153.3)">12nH</text>
<text x="140.8" y="152.7" transform="rotate(-90 140.8 152.7)">L12</text>
<text x="149.3" y="153">C50</text>
<text x="149.4" y="150.7">100pF</text>
<text x="160.7" y="153.6">C55</text>
<text x="160.7" y="151.3">10nF</text>
<text x="56.8" y="156.2">RX_TX</text>
<text x="121.5" y="164.4">1nH</text>
<text x="121.7" y="162.1">L11</text>
<text x="142.4" y="163" transform="rotate(-90 142.4 163)">2.4pF</text>
<text x="144.7" y="163.1" transform="rotate(-90 144.7 163.1)">C46</text>
<text x="155.5" y="163.9">GND</text>
<text x="168.3" y="163.1" transform="rotate(-90 168.3 163.1)">C56</text>
<text x="170.6" y="163" transform="rotate(-90 170.6 163)">0.7pF</text>
<text x="197.1" y="167.8">L9</text>
<text x="336.8" y="162.7">L6</text>
<text x="337.3" y="165">0</text>
<text x="195.7" y="170.1">4.7nH</text>
<text x="323.2" y="173.5" transform="rotate(-90 323.2 173.5)">C36</text>
<text x="332.1" y="172.9">C30</text>
<text x="351.2" y="172.9">C32</text>
<text x="120.9" y="178.4">1nH</text>
<text x="121" y="176.1">L10</text>
<text x="134.6" y="176.1" transform="rotate(-90 134.6 176.1)">27nH</text>
<text x="137" y="175" transform="rotate(-90 137 175)">L7</text>
<text x="141.4" y="178.4">12nH</text>
<text x="142" y="176.1">L13</text>
<text x="166.5" y="177.7">3.9nH</text>
<text x="167.4" y="175.4">L14</text>
<text x="192.4" y="178.5">C49</text>
<text x="216.6" y="178.5" transform="rotate(-90 216.6 178.5)">C53</text>
<text x="251.7" y="175.8">R58</text>
<text x="253.5" y="177.7">0</text>
<text x="320.9" y="174.4" transform="rotate(-90 320.9 174.4)">47pF</text>
<text x="332" y="175.2">DNP</text>
<text x="351.1" y="175.2">DNP</text>
<text x="192.4" y="180.8">3pF</text>
<text x="209.6" y="183.5">C52</text>
<text x="209.7" y="185.9">4.7pF</text>
<text x="218.9" y="180.5" transform="rotate(-90 218.9 180.5)">100pF</text>
<text x="264.3" y="184.9">R59</text>
<text x="121" y="188.4">2.4pF</text>
<text x="122.4" y="186.1">C28</text>
<text x="159.4" y="188">C33</text>
<text x="159.5" y="190.3">3.9pF</text>
<text x="194.7" y="190.9" transform="rotate(-90 194.7 190.9)">L8</text>
<text x="264.5" y="187.2">2.21K</text>
<text x="313.6" y="189.9">GND</text>
<text x="327.1" y="186.1">GND</text>
<text x="346.2" y="186.1">GND</text>
<text x="366.3" y="187.4">GND</text>
<text x="72.1" y="196.3">CC1352P-LeashPCB</text>
<text x="78.9" y="194">U4C</text>
<text x="192.4" y="192.3" transform="rotate(-90 192.4 192.3)">2.5nH</text>
<text x="126.9" y="198.8">GND</text>
<text x="154.3" y="198.8">GND</text>
<text x="187.3" y="201.3">GND</text>
<text x="204.4" y="201.3">GND</text>
<text x="260.3" y="198.2">GND</text>
<text x="92.6" y="207">DIO_18</text>
<text x="92.6" y="209.5">DIO_19</text>
<text x="62.6" y="212.1">DIO_5</text>
<text x="62.6" y="214.6">DIO_6</text>
<text x="92.6" y="212.1">DIO_20</text>
<text x="92.6" y="214.6">DIO_21</text>
<text x="113.1" y="214.6">0</text>
<text x="119" y="215.8">R37</text>
<text x="206.4" y="212.8">C25</text>
<text x="206.5" y="215.1">0.1U</text>
<text x="62.6" y="217.2">DIO_7</text>
<text x="62.6" y="219.7">DIO_8</text>
<text x="92.6" y="219.7">DIO_12</text>
<text x="92.6" y="217.2">DIO_22</text>
<text x="113.1" y="217.1">0</text>
<text x="119" y="218.4">R38</text>
<text x="154.4" y="219.6">0</text>
<text x="160.3" y="220.9">R39</text>
<text x="208.4" y="221">U5</text>
<text x="218.2" y="221">TS5A23157</text>
<text x="39.6" y="223.6">R50</text>
<text x="39.6" y="226.1">R52</text>
<text x="44.7" y="222.3">0</text>
<text x="44.7" y="224.8">0</text>
<text x="44.7" y="227.4">0</text>
<text x="62.6" y="222.2">DIO_9</text>
<text x="62.6" y="224.8">DIO_10</text>
<text x="62.6" y="227.3">DIO_11</text>
<text x="92.6" y="222.2">DIO_13</text>
<text x="92.6" y="224.8">DIO_14</text>
<text x="92.6" y="227.3">DIO_15</text>
<text x="154.4" y="222.2">0</text>
<text x="160.3" y="223.4">R40</text>
<text x="201.1" y="223.5">GND</text>
<text x="62.6" y="233.7">DIO_16/JTAG_TDO</text>
<text x="62.6" y="238.8">JTAG_TMSC</text>
<text x="62.6" y="236.2">DIO_17/JTAG_TDI</text>
<text x="62.6" y="241.3">JTAG_TCKC</text>
<text x="62.6" y="243.8">RESET_N</text>
<text x="201.4" y="254.8">R42</text>
<text x="201.6" y="257.1">2.21K</text>
<text x="197.6" y="266.1">GND</text>
<text x="213.4" y="264.2">GND</text>
</g>
<g font-size="1.8">
<text x="99.9" y="20.7">VDDS</text>
<text x="182.3" y="48.6">VDDR</text>
<text x="129.5" y="65.2">VDDS</text>
<text x="142.9" y="62.6">VDDS</text>
<text x="150.5" y="60.1">VDDS</text>
<text x="117.5" y="67.7">VDDS</text>
<text x="103.8" y="79.1">33 DCDC_SW</text>
<text x="146.8" y="83.6">VDDR</text>
<text x="67.3" y="119.8">RF_2_4GHZ_N</text>
<text x="67.3" y="117.2">RF_2_4GHZ_P</text>
<text x="67.3" y="131.2">RF_SUB_1GHZ_P</text>
<text x="67.3" y="133.7">RF_SUB_1GHZ_N</text>
<text x="205.7" y="133.7">RX_TX</text>
<text x="128.9" y="144.5">VDDS</text>
<text x="68" y="155.3">RX_TX</text>
<text x="240" y="176.9">2.4G</text>
<text x="195.8" y="207.4">VDDS</text>
<text x="45.1" y="218.8">FLASH_CS</text>
</g>
<g font-size="1.8" fill="#0000c2">
<text x="52.7" y="25.6">Optional sense resistor for</text>
<text x="52.7" y="27.7">power measurement</text>
</g>
<g font-size="1.8" fill="#840084">
<text x="281.4" y="129.5">DNP</text>
<text x="302.9" y="128.2">DNP</text>
<text x="316.9" y="129.5">DNP</text>
<text x="332.2" y="177.2">DNP</text>
<text x="351.2" y="177.2">DNP</text>
</g>
<g font-size="1.4" fill="#840000">
<text x="358.4" y="166.8">1</text>
<text x="365.5" y="174.4" transform="rotate(-90 365.5 174.4)">2</text>
<text x="368" y="174.4" transform="rotate(-90 368 174.4)">3</text>
<text x="37.2" y="219.6">FLASH_CS</text>
</g>
<g font-size="1.4" fill="#008484">
<text x="209" y="227.8">COM1</text>
<text x="215.7" y="224.1" transform="rotate(-90 215.7 224.1)">V+</text>
<text x="217.4" y="226.5">NC1</text>
<text x="217.4" y="231.6">NO1</text>
<text x="209" y="234.2">IN1</text>
<text x="217.4" y="239.2">NC2</text>
<text x="209" y="241.8">COM2</text>
<text x="217.4" y="245.6">NO2</text>
<text x="209" y="248.1">IN2</text>
<text x="215.7" y="251.3" transform="rotate(-90 215.7 251.3)">GND</text>
</g>
</svg>
